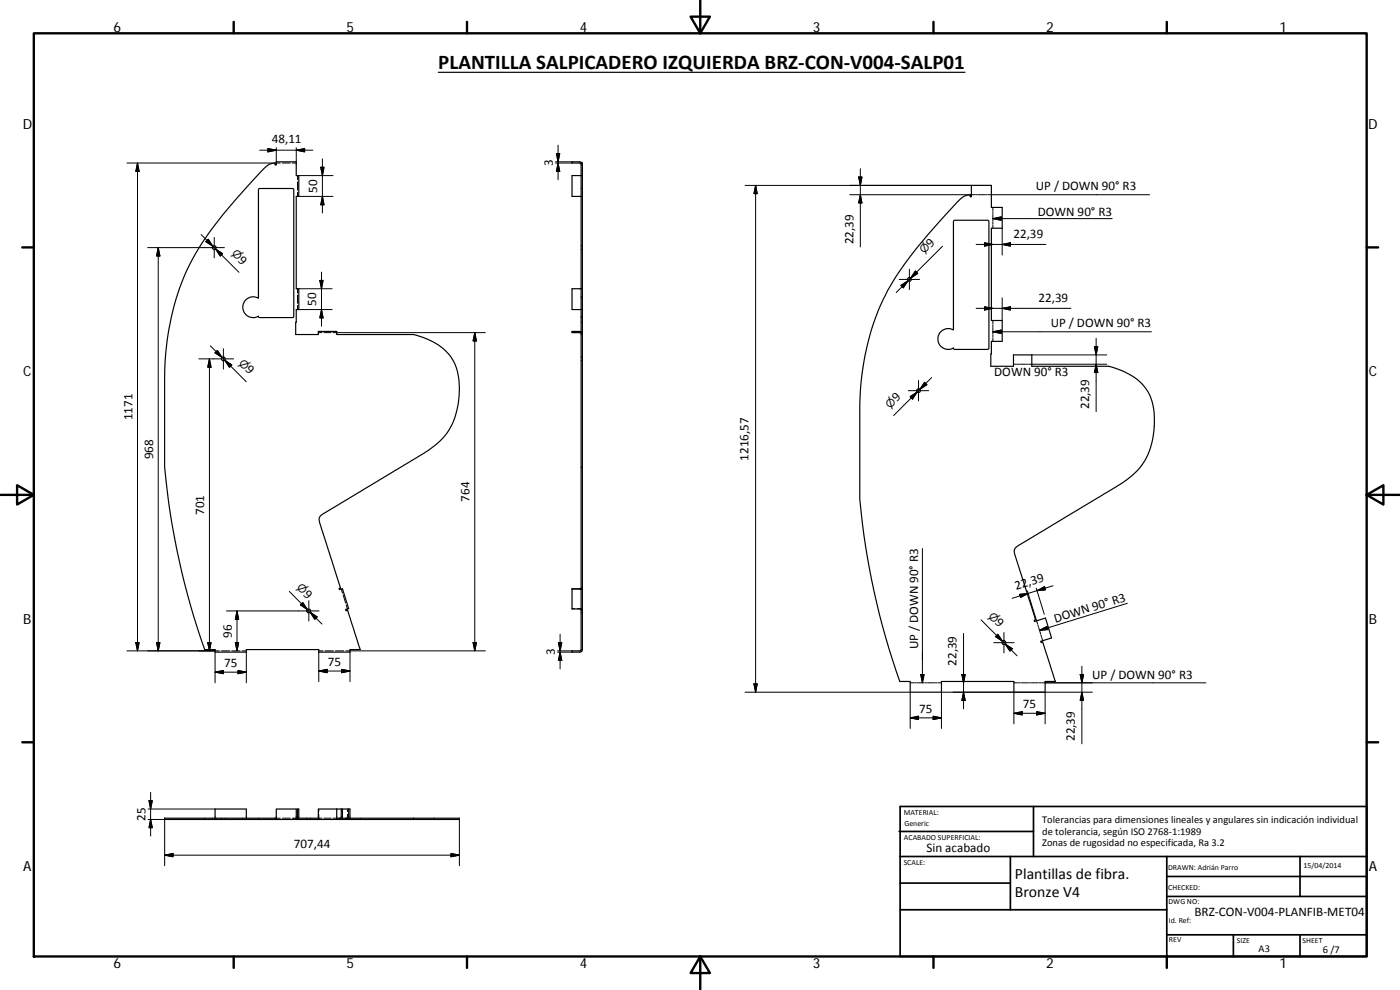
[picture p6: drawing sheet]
<svg xmlns="http://www.w3.org/2000/svg" width="420mm" height="297mm" viewBox="0 0 420 297" stroke-linecap="round" stroke-linejoin="round" font-family="sans-serif">
<g fill="none" stroke="#000" stroke-width=".36">
<path d="M131.5 21.7h158.1M77.6 56.7l10.2-.1 .3 .2 .1 38.1-.4 .4h-9.9l-.3-.4a3.1 3.1 0 0 1-4.7-2.7 3.1 3.1 0 0 1 4.7-2.7zM79.2 50.6a4.4 4.4 0 0 1 3.2-1.7l.1 .6h.4v-.9h6v4.1h.8v6.2h-.8v27.7h.8v6.3h-.8l-.2 7.5h6.8v-1h5.6v1h23a17.9 17.9 0 0 1 11.5 7.2 20.8 20.8 0 0 1 1.7 14.9 19.6 19.6 0 0 1-10.3 13.6l-27.8 16.7a9.1 9.1 0 0 0-3.4 2.6l.2 1.8 6.2 19.2-.4 .2 .1 .3 .9-.2 1.8 5.9-.9 .3 .2 .4 .4-.2 3.8 11.8h-3.1v.8h-9.3v-.8h-21.8v.8h-9.4v-.8h-3.1a224.1 224.1 0 0 1-12-54.7v-25.7a78.6 78.6 0 0 1 8.5-37 132.7 132.7 0 0 1 19.7-25.2zM174.4 52.7h-2.7v6.2h2.7M174.7 48.9l-.7-.3h-2.3v.3h2.3l.4 .4M291.5 55.6h6v6.6h3.3v6.3h-3.3v27.7h3.3v6.2h-3.3l-.1 7.5h6.8v-3.4h5.5v3.4h23a18 18 0 0 1 11.6 7.3 20.8 20.8 0 0 1 1.6 14.8 19.4 19.4 0 0 1-10.3 13.6l-27.8 16.8a8.1 8.1 0 0 0-3.3 2.6l.2 1.8 6.1 19.2-.4 .1 .1 .4 3.3-1.1 1.8 6-3.3 1 .2 .4 .4-.2 3.8 11.9h-3v3.2h-9.4v-3.2h-21.8v3.2h-9.3v-3.2h-3.1a225.1 225.1 0 0 1-12.1-54.8v-25.6a76.6 76.6 0 0 1 9.3-38.4 146.9 146.9 0 0 1 21.8-26.6l1.9-.6 .2 .5h.3zM286.3 66.2l10.1-.1 .4 .4v38l-.4 .3h-9.9l-.4-.4a3.1 3.1 0 0 1-4.6-2.7 3.1 3.1 0 0 1 4.6-2.7zM174.4 86.6h-2.7v6.3h2.7M174.4 99.5l-2.7-.1v.4h2.3l.4 .4M174.4 140.2h.4M171.7 176.7l2.7 .1M174.4 176.7h-2.7v6l2.7 .1"/>
<path d="M171.7 195.3h2.3l.4-.4h.4l-.1 .4-.5 .3-2.5 .1zM174.4 194.9v-146h.4v146M64.5 245.5v-2.8h9.4v2.8M82.5 245.9h6.4M82.5 245.5h.4M82.5 245.5v.4M82.5 245.5h-33.1v.4h33.1M82.9 245.9v-3.2h6v3.2M88.9 245.5l.4-.4v-2.4h.4v2.6l-.8 .6M88.9 245.9h35.2M89.6 245.5h5.9M101.1 242.7h-5.6v3.2"/>
<path d="M101.1 242.7h1.3M101.1 242.7v3.2M101.1 245.5h23M102.4 242.7v2.4l-.3 .4M102.4 242.7h2.2M102.8 242.7l-.1 2.8M104.6 242.7h.4v2.8M104.6 242.7l-.1 2.8M124.1 245.5v.4M124.1 245.5h13.8v.4h-13.8"/>
<circle cx="64.3" cy="74.3" r=".56"/>
<circle cx="272.9" cy="83.8" r=".56"/>
<circle cx="67" cy="107.7" r=".56"/>
<circle cx="275.7" cy="117.2" r=".56"/>
<circle cx="92.7" cy="183.3" r=".56"/>
<circle cx="301.3" cy="192.8" r=".56"/>
</g>
<g fill="none" stroke="#000" stroke-width=".3">
<path d="M38.1 48.9h46M41.3 48.9l.5 2.5h-1zM41.3 48.9v146.4M77.9 45.1h16M80.4 44.6l2.5 .5-2.5 .5zM82.9 44.3v4.3M84.7 48.9h2.4M87.7 48.9h1.2M88.9 45.1l2.5-.5v1zM88.9 44.3v4.3M89.3 52.7v1.2M89.3 54.5v2.5"/>
<path d="M89.3 57.7v1.2M89.7 58.9h10.2M89.7 52.7h10.2M96.3 50.2h.9l-.4 2.5zM96.8 47.7v16.2M96.8 58.9l.4 2.5h-.9zM166.7 48.9h5M166.7 48.6h5M167 46.1h1l-.5 2.5zM167.5 43.6v10.3M167.5 48.9l.5 2.5h-1zM174.4 56.6h.1"/>
<path d="M174.4 49.5h.1M174.4 58.9h.1M174.4 52.7h.1M174.7 56.6h.1M174.7 49.5h.1M174.7 58.9h.1M174.7 52.7h.1M174.7 48.9v.1M174.8 49.2v.1M223.6 55.6h67.9M226.8 55.6v152.1M226.8 55.6l.5 2.5h-1z"/>
<path d="M255 58.4h37.5M257.7 53.1h1l-.5 2.5zM258.2 50.6v23.5M258.2 58.4l.5 2.5h-1zM292.8 58.4h.5M293.5 58.4h2M295.8 58.4h.5M296.5 58.4h48.5M44.3 74.3h23M47.5 74.3v121M47.5 74.3l.5 2.5h-1zM60.4 70.4l3.5 3.5"/>
<path d="M62.5 71.8l1.4 2.1-2.1-1.4zM64.3 71.2v6.2M64.7 74.7l2.1 1.4-.7 .7zM66.5 76.5l-1.8-1.8 7 7M174.4 74.9h.1M174.4 73.7h.1M174.7 74.9h.1M174.7 73.7h.1M282.8 73.9l-9.5 9.5 1.8-1.7M293 73.3h20.9M295.5 72.8l2.5 .5-2.5 .6zM298 62.2v1.1"/>
<path d="M298 63.5v.5M298 64.3v2.1M298 66.7v.5M298 67.4v1.1M298 65.6l2.4-.5v1zM298 65.6h35.8M300.8 68.5v8M300.8 73.3l2.4-.5v1.1zM89.3 86.6v1.3M89.3 88.5v2.5M89.3 91.6v1.3M89.7 86.6h10"/>
<path d="M89.7 92.9h10M95.5 99.8h1.1M96 84.1h1l-.5 2.5zM96.5 81.6v16.3M96.5 92.9l.5 2.5h-1zM97.2 99.8h2.2M99.9 99.8h45.8M142.5 99.8v95.5M142.5 99.8l.5 2.5h-1zM174.4 99.5l.2 .2M174.4 94.9h.1M174.4 89.5h.1"/>
<path d="M174.4 95.3h.1M174.4 89h.1M174.4 86.6h.1M174.4 92.9h.1M174.4 96.6h.1M174.7 94.9h.1M174.7 89.5h.1M174.7 95.3h.1M174.7 89h.1M174.7 86.6h.1M174.7 92.9h.1M174.7 96.6h.1"/>
<path d="M174.7 99.9l.1 .3M269.8 83.8h6.2M270.4 85.6l2.1-1.4-1.4 2.2zM272.5 84.2l-3.5 3.6M272.9 80.8v6.1M274.7 81.3l.7 .7-2.1 1.4zM293 92.5h28.4M295.5 92.1l2.5 .4-2.5 .5zM298 96.2v1M298 97.5v.5M298 98.2v2.1M298 99.5l2.4-.5v1.1z"/>
<path d="M298 99.5h47.6M300.8 89.3v6.9M300.8 92.5l2.4-.4v.9zM59.7 107.7h10.4M62.9 107.7v87.6M62.9 107.7l.4 2.5h-1zM63.1 103.8l3.6 3.5M64.5 105.9l.7-.7 1.5 2.1zM67 104.6v6.1M67.4 108.1l2.2 1.4-.7 .7zM69.2 109.9l-1.8-1.8 6.5 6.4M174.4 108.2h.1"/>
<path d="M174.4 107.1h.1M174.4 100.4h.1M174.7 108.2h.1M174.7 107.1h.1M174.7 100.4h.1M272.6 117.2h6.1M273.1 119l2.2-1.4-1.4 2.1zM273.5 119.4l1.8-1.8-7.1 7.1M275.7 114.2v6.1M277.5 114.7l.7 .7-2.1 1.4zM279.6 113.3l-3.5 3.5M298 100.6v.5"/>
<path d="M298 101.4v1M304.2 109.3h.9M305.3 109.3h.5M306 109.3h1.8M308 109.3h.5M309.7 106.5h22.4M328.5 104h1l-.5 2.5zM329 101.5v22M329 109.3l.5 2.5h-1zM332.1 109.3h-23.4M86.8 177.5l5.5 5.4-1.8-1.8M102.4 176.7l.4 1.2"/>
<path d="M103 178.5l.7 2.4M174.4 176.4h.1M174.4 176.9h.1M174.4 176.6h.1M174.4 176.7h.2M174.7 176.4h.1M174.7 176.9h.1M174.7 176.6h.1M174.7 176.7l.1 .1M276.8 164.6v40.3M306 178.3l2.6-.2-2.3 1.2zM308.3 177.3l3.1 10"/>
<path d="M311 176.5l2.4 7.8M311.2 177.2l2.3-1.2 .3 1zM316 175.8l-12.2 3.7M38.1 195.3h27.7M40.8 192.8h1l-.5 2.5zM47 192.8h1l-.5 2.5zM62.3 192.8h1l-.4 2.5zM64.5 195.7v9.2M66.4 195.3h2.5M68 183.3h27.7M69.6 195.3h2.5M70.6 192.8h1l-.5 2.5z"/>
<path d="M71.1 183.3l.5 2.5h-1zM71.1 183.3v12M72.7 195.3h1.2M73.9 195.7v9.2M90.9 180.8l1.4 2.1-2.1-1.4zM92.7 180.2v6.2M93.1 183.7l2.1 1.4-.7 .7zM93.1 183.7l3.5 3.5M95.7 195.3h1.2M95.7 195.7v8.8M97.5 195.3h2.5M100.7 195.3h2.5"/>
<path d="M103.8 195.3h41.9M103.9 181.5l.4 1.2M105 195.7v8.8M142 192.8h1l-.5 2.5zM167.3 195.3h4.4M167.3 195.7h4.4M167.6 192.8h1l-.5 2.5zM168.1 190.3v10.4M168.1 195.7l.5 2.5h-1zM171.7 182.6h.8M173.2 182.6h1.1M174.4 183.9h.1"/>
<path d="M174.4 182.8h.1M174.4 182.9h.1M174.4 183.1h.1M174.4 183.3h.1M174.6 182.7l.2 .1M174.7 183.9h.1M174.7 182.8h.1M174.7 182.9h.1M174.7 183.1h.1M174.7 183.3h.1M289.2 190.1v22.6M294.4 186l6.5 6.4-1.8-1.7"/>
<path d="M298.2 192.8h6.1M299.5 190.3l1.4 2.1-2.1-1.4zM301.3 189.8v6.1M301.7 193.2l3.5 3.6M301.7 193.2l2.1 1.4-.7 .7zM311.5 187.5l.1 .5M311.7 188.3l.6 2M312.4 190.5l.1 .5M312.6 191.3l.3 .9M313.8 188.2l-1.8 .9M314.4 188.4l.1 .5-2.5 .2M324.7 199.9v23.3"/>
<path d="M338.3 181l-26.3 8.1M64.5 201.7l2.6-.5v.9zM64.5 201.7h9.4M71.4 201.2l2.5 .5-2.5 .4zM95.7 201.3l2.5-.5v1zM95.7 201.3h9.3M102.5 200.8l2.5 .5-2.5 .5zM223.6 207.7h49.6v10.9M226.3 205.2h1l-.5 2.5zM273.2 215.4l2.5-.5v1zM273.2 215.4h9.3M273.2 204.9h1"/>
<path d="M274.5 204.9h.5M275.3 204.9h2M276.3 202.4h1l-.5 2.5zM277.6 204.9h.5M278.4 204.9h2.1M280 214.9l2.5 .5-2.5 .5zM280.7 204.9h.6M281.5 204.9h1M288.7 202.4h1l-.5 2.5zM289.2 207.7l.5 2.5h-1zM304.3 207.7v9.5M304.3 214l2.5-.5v1z"/>
<path d="M304.3 214h9.4M304.3 204.9h1M305.6 204.9h.5M306.4 204.9h2.1M308.7 204.9h.5M309.5 204.9h2.1M311.1 213.5l2.6 .5-2.6 .5zM311.8 204.9h.6M312.6 204.9h49.3M313.7 207.7v9.5M324.2 202.4h1l-.5 2.5zM324.7 207.7l.5 2.5h-1z"/>
<path d="M327.9 207.7h-45.4v10.9M45.2 237.7v13.1M44.4 242.7h20.1M44.4 245.9h5M44.7 240.2h1l-.5 2.5zM45.2 245.9l.5 2.4h-1zM49.4 256.6l2.5-.5v1zM49.4 256.6h88.5M49.4 245.5v14.3M61.4 245.5v.1M61.4 245.7v.2M63.7 245.5v.1"/>
<path d="M63.7 245.7v.2M64.5 245.5v.1M64.5 245.7v.2M64.9 245.5v.1M64.9 245.7v.2M66.5 245.5v.1M66.5 245.7v.2M67.6 245.5v.1M67.6 245.7v.2M72.9 245.5v.1M72.9 245.7v.2M73.9 245.5v.1"/>
<path d="M73.9 245.7v.2M77.6 245.5v.1M77.6 245.7v.2M82.9 245.5h1.2M84.7 245.5h2.4M87.7 245.5h1.4M88.2 245.5v.1M88.2 245.7v.2M88.7 245.5v.1M88.7 245.7v.2M89.3 245.5h.3M92.1 245.5v.1"/>
<path d="M92.1 245.7v.2M93.2 245.5v.1M93.2 245.7v.2M95.5 245.5h1.1M95.7 245.4v.2M95.7 242.7v.8M95.7 244.3v.9M95.7 245.7v.2M95.8 245.5v.1M95.8 245.7v.2M97.2 245.5h2.2M99.9 245.5h1.2"/>
<path d="M101.8 245.5v.1M101.8 245.7v.2M101.9 245.5v.1M101.9 245.7v.2M102.2 245.5v.1M102.2 245.7v.2M102.3 245.8l-.2 .1M102.7 245.5l-.2 .2M103.7 245.5v.1M103.7 245.7v.2M103.9 245.5v.1M103.9 245.7v.2"/>
<path d="M104.1 245.4l-.2 .1M104.1 245.8l-.2 .1M104.3 244.3l-.1 1M104.3 242.7v.8M104.3 245.5v.1M104.3 245.7v.2M104.5 245.5l-.1 .2M105 245.5v.1M105 245.7v.2M108.1 245.5v.1M108.1 245.7v.2M135.3 256.1l2.6 .5-2.6 .5z"/>
<path d="M137.9 245.9v13.9"/>
</g>
<g fill="none" stroke="#000" stroke-width=".71">
<path d="M10.1 10h400.1v277h-400.1zM70.1 6.6v3.4M140.2 6.6v3.4M207.3 5h5.8l-2.9 5zM210.2 0v10M280.2 6.6v3.4M350.2 6.6v3.4M6.7 74.2h3.4M410.2 74.2h3.4M.2 148.5h9.9M5.1 145.6l5 2.9-5 2.9zM410.2 148.5l5-2.9v5.8z"/>
<path d="M410.2 148.5h9.9M6.7 222.7h3.4M410.2 222.7h3.4M70.1 287v3.4M140.2 287v3.4M210.2 287l2.9 5h-5.8zM210.2 287v10M280.2 287v3.4M350.2 287v3.4"/>
</g>
<g fill="none" stroke="#000" stroke-width=".51">
<path d="M269.8 249.5h40.4M270.1 257h140.1M270.1 242h140.1v45h-140.1zM303.2 257v16M310.2 242v15M350.2 257v30M390.2 257v12M270.1 273h80.1M270.1 265h33.1M350.2 269h60M350.2 263h60M350.2 280.5h60"/>
<path d="M370.2 280.5v6.5M390.2 280.5v6.5"/>
</g>
<g fill="#000" stroke="#000" stroke-width=".3">
<path d="M41.3 48.9l.5 2.5h-1zM80.4 44.6l2.5 .5-2.5 .5zM88.9 45.1l2.5-.5v1zM96.3 50.2h.9l-.4 2.5zM167 46.1h1l-.5 2.5zM167.5 48.9l.5 2.5h-1zM226.8 55.6l.5 2.5h-1zM257.7 53.1h1l-.5 2.5zM47.5 74.3l.5 2.5h-1zM62.5 71.8l1.4 2.1-2.1-1.4zM64.7 74.7l2.1 1.4-.7 .7zM96.8 58.9l.4 2.5h-.9z"/>
<path d="M258.2 58.4l.5 2.5h-1zM295.5 72.8l2.5 .5-2.5 .6zM298 65.6l2.4-.5v1zM300.8 73.3l2.4-.5v1.1zM96 84.1h1l-.5 2.5zM96.5 92.9l.5 2.5h-1zM270.4 85.6l2.1-1.4-1.4 2.2zM274.7 81.3l.7 .7-2.1 1.4zM295.5 92.1l2.5 .4-2.5 .5zM298 99.5l2.4-.5v1.1zM300.8 92.5l2.4-.4v.9zM62.9 107.7l.4 2.5h-1z"/>
<path d="M64.5 105.9l.7-.7 1.5 2.1zM67.4 108.1l2.2 1.4-.7 .7zM142.5 99.8l.5 2.5h-1zM273.1 119l2.2-1.4-1.4 2.1zM277.5 114.7l.7 .7-2.1 1.4zM328.5 104h1l-.5 2.5zM329 109.3l.5 2.5h-1zM306 178.3l2.6-.2-2.3 1.2zM311.2 177.2l2.3-1.2 .3 1zM40.8 192.8h1l-.5 2.5zM47 192.8h1l-.5 2.5zM62.3 192.8h1l-.4 2.5z"/>
<path d="M70.6 192.8h1l-.5 2.5zM71.1 183.3l.5 2.5h-1zM90.9 180.8l1.4 2.1-2.1-1.4zM93.1 183.7l2.1 1.4-.7 .7zM142 192.8h1l-.5 2.5zM167.6 192.8h1l-.5 2.5zM168.1 195.7l.5 2.5h-1zM299.5 190.3l1.4 2.1-2.1-1.4zM301.7 193.2l2.1 1.4-.7 .7zM312 189.1l2.2-1.2 .3 1zM64.5 201.7l2.6-.5v.9zM71.4 201.2l2.5 .5-2.5 .4z"/>
<path d="M95.7 201.3l2.5-.5v1zM102.5 200.8l2.5 .5-2.5 .5zM226.3 205.2h1l-.5 2.5zM273.2 215.4l2.5-.5v1zM276.3 202.4h1l-.5 2.5zM280 214.9l2.5 .5-2.5 .5zM288.7 202.4h1l-.5 2.5zM289.2 207.7l.5 2.5h-1zM304.3 214l2.5-.5v1zM311.1 213.5l2.6 .5-2.6 .5zM324.2 202.4h1l-.5 2.5zM324.7 207.7l.5 2.5h-1z"/>
<path d="M44.7 240.2h1l-.5 2.5zM45.2 245.9l.5 2.4h-1zM49.4 256.6l2.5-.5v1zM135.3 256.1l2.6 .5-2.6 .5z"/>
</g>
<text font-size="6.3" x="131.5" y="20.8">PLANTILLA SALPICADERO IZQUIERDA BRZ‐CON‐V004‐SALP01</text>
<g font-size="4.7">
<text x="304.6" y="263.9">Plantillas de fibra.</text>
<text x="304.6" y="269.3">Bronze V4</text>
</g>
<g font-size="4.2">
<text x="34" y="9.6">6</text>
<text x="104" y="9.6">5</text>
<text x="174" y="9.6">4</text>
<text x="244" y="9.6">3</text>
<text x="314" y="9.6">2</text>
<text x="384" y="9.6">1</text>
<text x="6.8" y="38.7">D</text>
<text x="410.6" y="38.7">D</text>
<text x="7" y="112.9">C</text>
<text x="410.8" y="112.9">C</text>
<text x="7" y="187.1">B</text>
<text x="410.8" y="187.1">B</text>
<text x="7" y="261.3">A</text>
<text x="410.8" y="261.3">A</text>
<text x="34" y="290.4">6</text>
<text x="104" y="290.4">5</text>
<text x="174" y="290.4">4</text>
<text x="244" y="290.4">3</text>
<text x="314" y="290.4">2</text>
<text x="384" y="290.4">1</text>
</g>
<g font-size="3.9">
<text x="81.6" y="43">48,11</text>
<text x="165.9" y="49.8" transform="rotate(-90 165.9 49.8)">3</text>
<text x="95.2" y="57.8" transform="rotate(-90 95.2 57.8)">50</text>
<text x="310.9" y="57.1">UP / DOWN 90° R3</text>
<text x="311.5" y="64.8">DOWN 90° R3</text>
<text x="304.2" y="71.3">22,39</text>
<text x="256.1" y="73.3" transform="rotate(-90 256.1 73.3)">22,39</text>
<text x="279.4" y="74.3" transform="rotate(-45 279.4 74.3)">9</text>
<text x="71.3" y="78.3" transform="rotate(45 71.3 78.3)">9</text>
<text x="94.9" y="91.8" transform="rotate(-90 94.9 91.8)">50</text>
<text x="311.6" y="90.5">22,39</text>
<text x="315.4" y="98.2">UP / DOWN 90° R3</text>
<text x="73.5" y="111.1" transform="rotate(45 73.5 111.1)">9</text>
<text x="298.4" y="112.7">DOWN 90° R3</text>
<text x="269.2" y="120.7" transform="rotate(-45 269.2 120.7)">9</text>
<text x="326.9" y="122.7" transform="rotate(-90 326.9 122.7)">22,39</text>
<text x="39.7" y="126.1" transform="rotate(-90 39.7 126.1)">1171</text>
<text x="45.9" y="137.8" transform="rotate(-90 45.9 137.8)">968</text>
<text x="224.7" y="138.2" transform="rotate(-90 224.7 138.2)">1216,57</text>
<text x="61.3" y="154.5" transform="rotate(-90 61.3 154.5)">701</text>
<text x="140.9" y="150.5" transform="rotate(-90 140.9 150.5)">764</text>
<text x="90.9" y="178.5" transform="rotate(45 90.9 178.5)">9</text>
<text x="305" y="177" transform="rotate(-17 305 177)">22,39</text>
<text x="69.6" y="191.3" transform="rotate(-90 69.6 191.3)">96</text>
<text x="298.5" y="187" transform="rotate(45 298.5 187)">9</text>
<text x="316.8" y="186.8" transform="rotate(-17 316.8 186.8)">DOWN 90° R3</text>
<text x="166.5" y="196.4" transform="rotate(-90 166.5 196.4)">3</text>
<text x="275.5" y="194.8" transform="rotate(-90 275.5 194.8)">UP / DOWN 90° R3</text>
<text x="67.3" y="200.1">75</text>
<text x="98.4" y="199.8">75</text>
<text x="287.1" y="199.8" transform="rotate(-90 287.1 199.8)">22,39</text>
<text x="327.8" y="203.6">UP / DOWN 90° R3</text>
<text x="275.9" y="213.8">75</text>
<text x="306.9" y="212.4">75</text>
<text x="322.6" y="222.4" transform="rotate(-90 322.6 222.4)">22,39</text>
<text x="43.7" y="246.3" transform="rotate(-90 43.7 246.3)">25</text>
<text x="88.2" y="254.5">707,44</text>
<text x="278" y="255.6">Sin acabado</text>
<text x="358.5" y="274.9">BRZ‐CON‐V004‐PLANFIB‐MET04</text>
</g>
<g font-size="3.3">
<text x="69.3" y="76.3" transform="rotate(45 69.3 76.3)">⌀</text>
<text x="277.4" y="76.3" transform="rotate(-45 277.4 76.3)">⌀</text>
<text x="71.5" y="109.1" transform="rotate(45 71.5 109.1)">⌀</text>
<text x="267.2" y="122.7" transform="rotate(-45 267.2 122.7)">⌀</text>
<text x="88.9" y="176.5" transform="rotate(45 88.9 176.5)">⌀</text>
<text x="296.5" y="185" transform="rotate(45 296.5 185)">⌀</text>
</g>
<g font-size="3.1">
<text x="312.8" y="246.8">Tolerancias para dimensiones lineales y angulares sin indicación individual</text>
<text x="312.8" y="250.4">de tolerancia, según ISO 2768‐1:1989</text>
<text x="312.8" y="254">Zonas de rugosidad no especificada, Ra 3.2</text>
<text x="377.7" y="285.6">A3</text>
<text x="397" y="285.9">6 /7</text>
</g>
<g font-size="2.4">
<text x="271.2" y="244.4">MATERIAL:</text>
<text x="271.3" y="251.9">ACABADO SUPERFICIAL:</text>
<text x="271.4" y="247.9">Generic</text>
<text x="271.2" y="259.7">SCALE:</text>
<text x="350.6" y="260.9">DRAWN: Adrián Parro</text>
<text x="391.2" y="260.6">15/04/2014</text>
<text x="350.6" y="267">CHECKED:</text>
<text x="350.7" y="271.4">DWG NO:</text>
<text x="350.8" y="276.8">Id. Ref:</text>
<text x="350.8" y="282.8">REV</text>
<text x="371.2" y="282.9">SIZE</text>
<text x="390.9" y="282.9">SHEET</text>
</g>
</svg>
